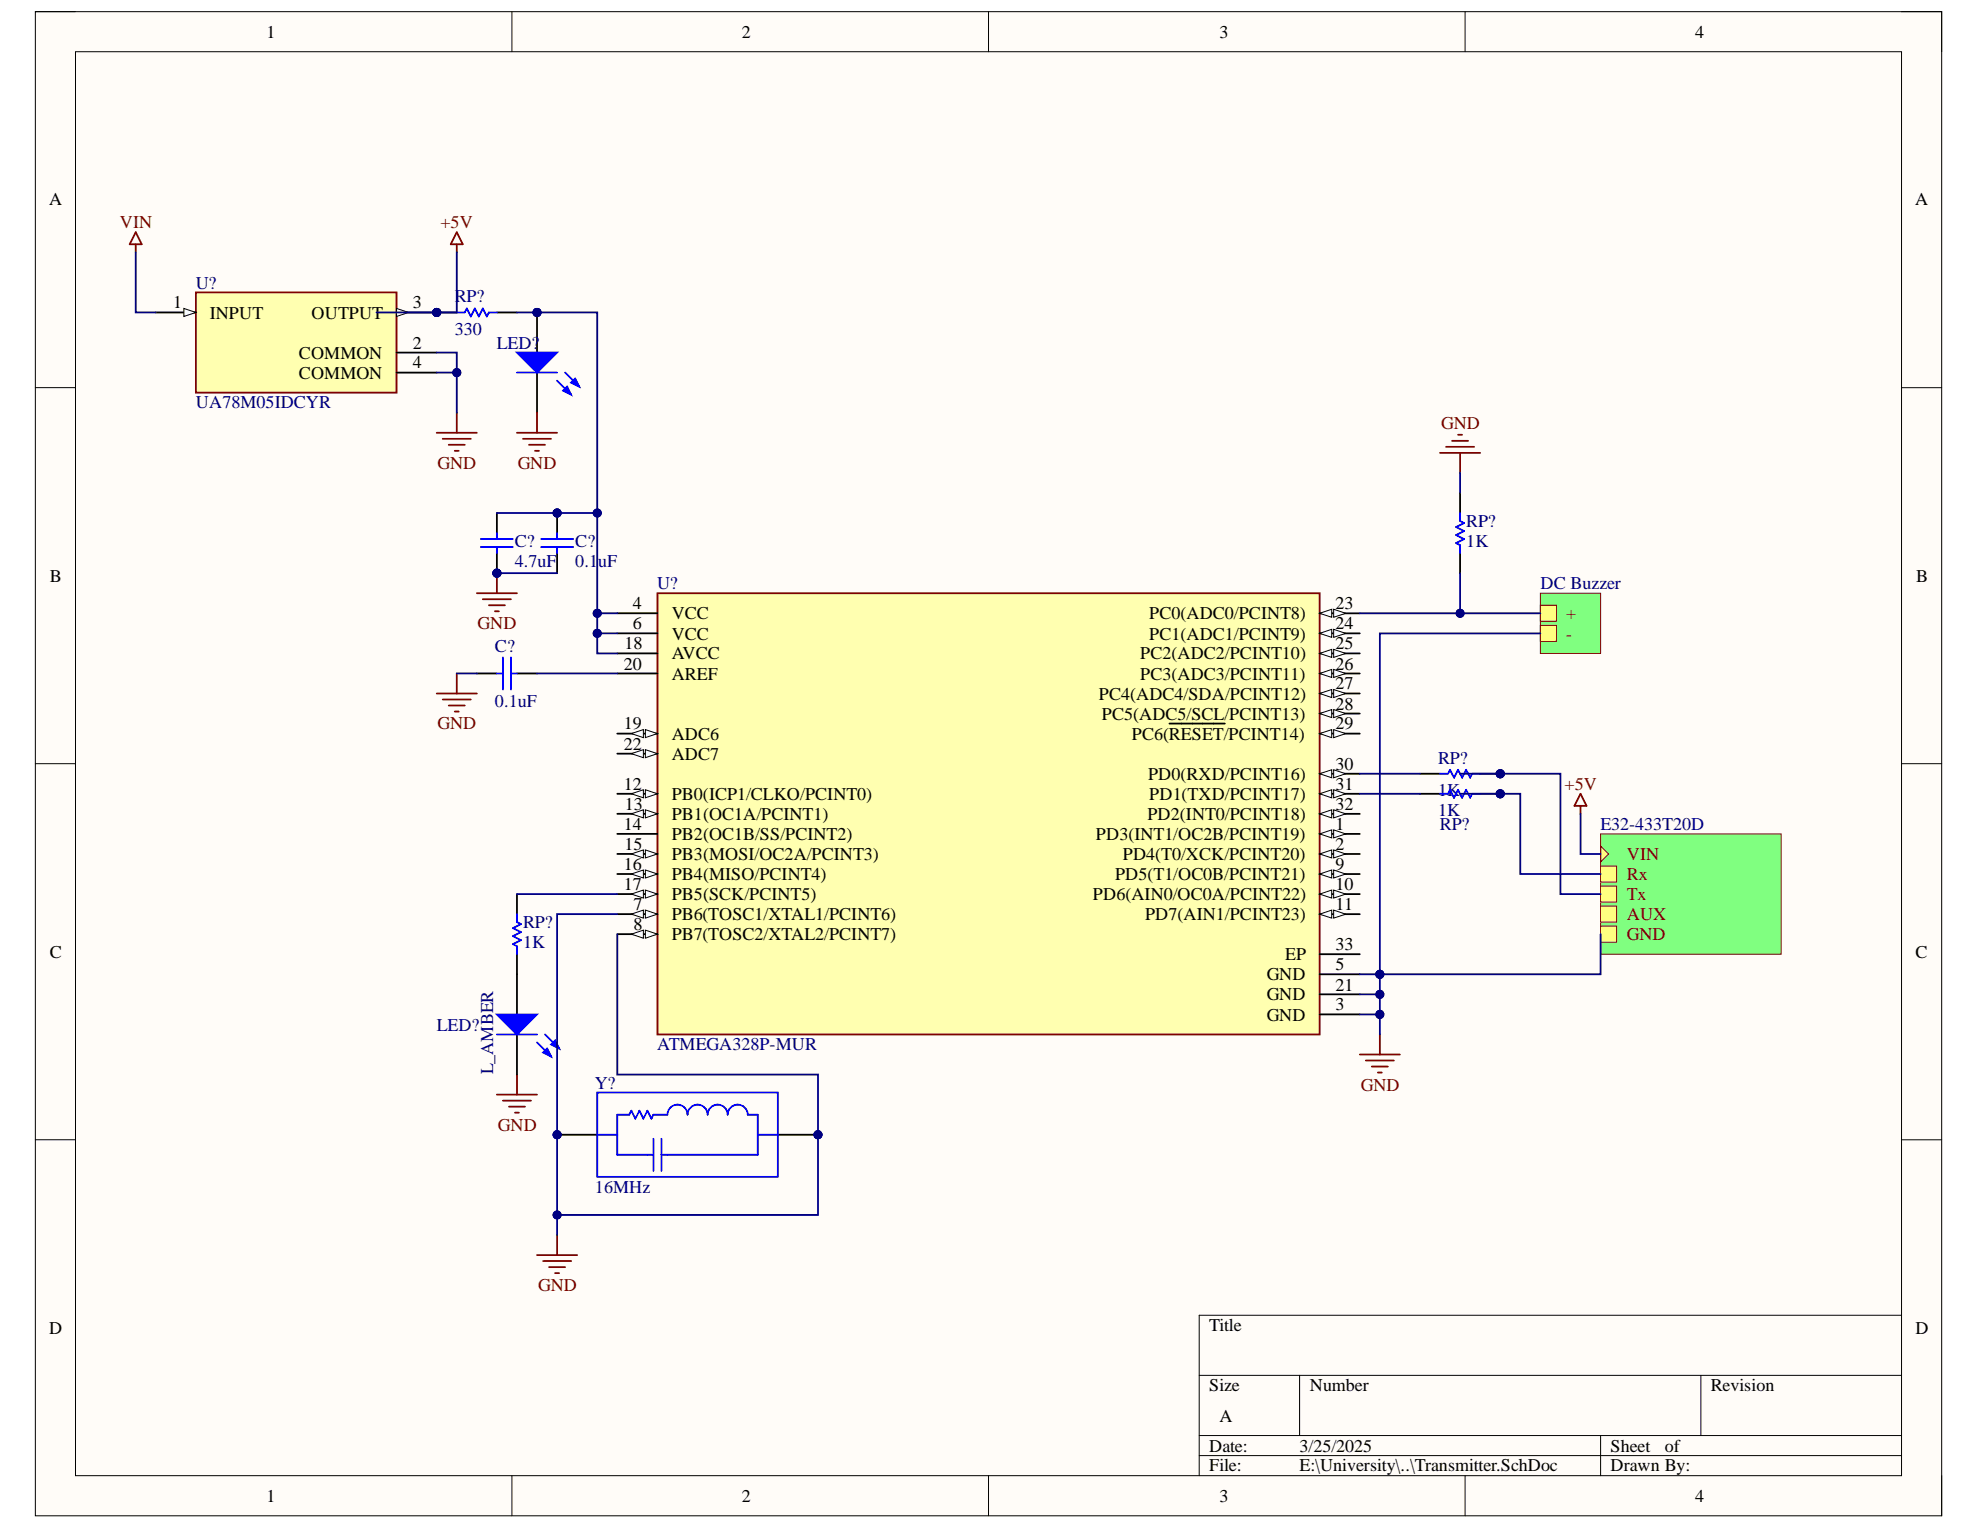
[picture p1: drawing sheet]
<svg xmlns="http://www.w3.org/2000/svg" width="279mm" height="216mm" viewBox="0 0 279 216" stroke-linecap="round" stroke-linejoin="round" font-family="sans-serif">
<path d="M5 1.6h269v212.3h-269z" fill-rule="evenodd" fill="#fffcf8"/>
<path d="M5 1.6h269v212.3h-269z" fill="none" stroke="#000" stroke-width=".14"/>
<path d="M10.7 7.3h257.6v200.9h-257.6z" fill-rule="evenodd" fill="#fffcf8"/>
<g fill="none" stroke="#000" stroke-width=".14">
<path d="M5 1.6h5.7M10.7 7.3h257.6v200.9h-257.6zM72.2 1.6v5.7M139.5 1.6v5.7M206.7 1.6v5.7M268.3 1.6h5.7v5.7M5 54.7h5.7M268.3 54.7h5.7M5 107.8h5.7M268.3 107.8h5.7M5 160.8h5.7M268.3 160.8h5.7"/>
<path d="M169.2 194.1h99.1M183.4 194.1v8.5M240 194.1v8.5M268.3 185.6h-99.1v22.6M72.2 208.2v5.7M139.5 208.2v5.7M169.2 202.6h99.1M169.2 205.4h99.1M206.7 208.2v5.7M225.9 202.6v5.6M274 208.2v5.7"/>
</g>
<path d="M92.8 83.7h93.4v62.3h-93.4z" fill-rule="evenodd" fill="#ffffb0"/>
<path d="M92.8 83.7h93.4v62.3h-93.4z" fill="none" stroke="#800000" stroke-width=".25"/>
<path d="M186.2 117.7h5.7M186.2 120.5h5.7" fill="none" stroke="#000" stroke-width=".25"/>
<path d="M186.2 120.5l1.7-.6v1.2z" fill="#f8fcff"/>
<path d="M186.2 120.5l1.7-.6v1.2z" fill="none" stroke="#000" stroke-width=".14"/>
<path d="M188.2 119.9l1.7 .6-1.7 .6z" fill="#f8fcff"/>
<path d="M188.2 119.9l1.7 .6-1.7 .6z" fill="none" stroke="#000" stroke-width=".14"/>
<path d="M87.1 86.5h5.7M87.1 89.4h5.7M87.1 129h5.7M186.2 137.5h5.7M186.2 143.1h5.7" fill="none" stroke="#000" stroke-width=".25"/>
<path d="M91.1 128.4l1.7 .6-1.7 .6z" fill="#f8fcff"/>
<path d="M91.1 128.4l1.7 .6-1.7 .6z" fill="none" stroke="#000" stroke-width=".14"/>
<path d="M89.1 129l1.7-.6v1.2z" fill="#f8fcff"/>
<path d="M89.1 129l1.7-.6v1.2z" fill="none" stroke="#000" stroke-width=".14"/>
<path d="M87.1 131.8h5.7M186.2 123.3h5.7" fill="none" stroke="#000" stroke-width=".25"/>
<path d="M186.2 123.3l1.7-.5v1.1z" fill="#f8fcff"/>
<path d="M186.2 123.3l1.7-.5v1.1z" fill="none" stroke="#000" stroke-width=".14"/>
<path d="M188.2 122.8l1.7 .5-1.7 .6z" fill="#f8fcff"/>
<path d="M188.2 122.8l1.7 .5-1.7 .6z" fill="none" stroke="#000" stroke-width=".14"/>
<path d="M186.2 126.2h5.7" fill="none" stroke="#000" stroke-width=".25"/>
<path d="M186.2 126.2l1.7-.6v1.1z" fill="#f8fcff"/>
<path d="M186.2 126.2l1.7-.6v1.1z" fill="none" stroke="#000" stroke-width=".14"/>
<path d="M188.2 125.6l1.7 .6-1.7 .5z" fill="#f8fcff"/>
<path d="M188.2 125.6l1.7 .6-1.7 .5z" fill="none" stroke="#000" stroke-width=".14"/>
<path d="M186.2 129h5.7" fill="none" stroke="#000" stroke-width=".25"/>
<path d="M186.2 129l1.7-.6v1.2z" fill="#f8fcff"/>
<path d="M186.2 129l1.7-.6v1.2z" fill="none" stroke="#000" stroke-width=".14"/>
<path d="M188.2 128.4l1.7 .6-1.7 .6z" fill="#f8fcff"/>
<path d="M188.2 128.4l1.7 .6-1.7 .6z" fill="none" stroke="#000" stroke-width=".14"/>
<path d="M87.1 112h5.7" fill="none" stroke="#000" stroke-width=".25"/>
<path d="M91.1 111.4l1.7 .6-1.7 .6z" fill="#f8fcff"/>
<path d="M91.1 111.4l1.7 .6-1.7 .6z" fill="none" stroke="#000" stroke-width=".14"/>
<path d="M89.1 112l1.7-.6v1.2z" fill="#f8fcff"/>
<path d="M89.1 112l1.7-.6v1.2z" fill="none" stroke="#000" stroke-width=".14"/>
<path d="M87.1 114.8h5.7" fill="none" stroke="#000" stroke-width=".25"/>
<path d="M91.1 114.3l1.7 .5-1.7 .6z" fill="#f8fcff"/>
<path d="M91.1 114.3l1.7 .5-1.7 .6z" fill="none" stroke="#000" stroke-width=".14"/>
<path d="M89.1 114.8l1.7-.5v1.1z" fill="#f8fcff"/>
<path d="M89.1 114.8l1.7-.5v1.1z" fill="none" stroke="#000" stroke-width=".14"/>
<path d="M87.1 117.7h5.7M87.1 120.5h5.7" fill="none" stroke="#000" stroke-width=".25"/>
<path d="M91.1 119.9l1.7 .6-1.7 .6z" fill="#f8fcff"/>
<path d="M91.1 119.9l1.7 .6-1.7 .6z" fill="none" stroke="#000" stroke-width=".14"/>
<path d="M89.1 120.5l1.7-.6v1.2z" fill="#f8fcff"/>
<path d="M89.1 120.5l1.7-.6v1.2z" fill="none" stroke="#000" stroke-width=".14"/>
<path d="M87.1 123.3h5.7" fill="none" stroke="#000" stroke-width=".25"/>
<path d="M91.1 122.8l1.7 .5-1.7 .6z" fill="#f8fcff"/>
<path d="M91.1 122.8l1.7 .5-1.7 .6z" fill="none" stroke="#000" stroke-width=".14"/>
<path d="M89.1 123.3l1.7-.5v1.1z" fill="#f8fcff"/>
<path d="M89.1 123.3l1.7-.5v1.1z" fill="none" stroke="#000" stroke-width=".14"/>
<path d="M87.1 126.2h5.7" fill="none" stroke="#000" stroke-width=".25"/>
<path d="M91.1 125.6l1.7 .6-1.7 .5z" fill="#f8fcff"/>
<path d="M91.1 125.6l1.7 .6-1.7 .5z" fill="none" stroke="#000" stroke-width=".14"/>
<path d="M89.1 126.2l1.7-.6v1.1z" fill="#f8fcff"/>
<path d="M89.1 126.2l1.7-.6v1.1z" fill="none" stroke="#000" stroke-width=".14"/>
<path d="M87.1 92.2h5.7M87.1 103.5h5.7" fill="none" stroke="#000" stroke-width=".25"/>
<path d="M91.1 103l1.7 .5-1.7 .6z" fill="#f8fcff"/>
<path d="M91.1 103l1.7 .5-1.7 .6z" fill="none" stroke="#000" stroke-width=".14"/>
<path d="M89.1 103.5l1.7-.5v1.1z" fill="#f8fcff"/>
<path d="M89.1 103.5l1.7-.5v1.1z" fill="none" stroke="#000" stroke-width=".14"/>
<path d="M87.1 95h5.7M87.1 106.4h5.7M186.2 140.3h5.7" fill="none" stroke="#000" stroke-width=".25"/>
<path d="M91.1 105.8l1.7 .6-1.7 .5z" fill="#f8fcff"/>
<path d="M91.1 105.8l1.7 .6-1.7 .5z" fill="none" stroke="#000" stroke-width=".14"/>
<path d="M89.1 106.4l1.7-.6v1.1z" fill="#f8fcff"/>
<path d="M89.1 106.4l1.7-.6v1.1z" fill="none" stroke="#000" stroke-width=".14"/>
<path d="M186.2 86.5h5.7" fill="none" stroke="#000" stroke-width=".25"/>
<path d="M186.2 86.5l1.7-.5v1.1z" fill="#f8fcff"/>
<path d="M186.2 86.5l1.7-.5v1.1z" fill="none" stroke="#000" stroke-width=".14"/>
<path d="M188.2 86l1.7 .5-1.7 .6z" fill="#f8fcff"/>
<path d="M188.2 86l1.7 .5-1.7 .6z" fill="none" stroke="#000" stroke-width=".14"/>
<path d="M186.2 89.4h5.7" fill="none" stroke="#000" stroke-width=".25"/>
<path d="M186.2 89.4l1.7-.6v1.1z" fill="#f8fcff"/>
<path d="M186.2 89.4l1.7-.6v1.1z" fill="none" stroke="#000" stroke-width=".14"/>
<path d="M188.2 88.8l1.7 .6-1.7 .5z" fill="#f8fcff"/>
<path d="M188.2 88.8l1.7 .6-1.7 .5z" fill="none" stroke="#000" stroke-width=".14"/>
<path d="M186.2 92.2h5.7" fill="none" stroke="#000" stroke-width=".25"/>
<path d="M186.2 92.2l1.7-.6v1.2z" fill="#f8fcff"/>
<path d="M186.2 92.2l1.7-.6v1.2z" fill="none" stroke="#000" stroke-width=".14"/>
<path d="M188.2 91.6l1.7 .6-1.7 .6z" fill="#f8fcff"/>
<path d="M188.2 91.6l1.7 .6-1.7 .6z" fill="none" stroke="#000" stroke-width=".14"/>
<path d="M186.2 95h5.7" fill="none" stroke="#000" stroke-width=".25"/>
<path d="M186.2 95l1.7-.5v1.1z" fill="#f8fcff"/>
<path d="M186.2 95l1.7-.5v1.1z" fill="none" stroke="#000" stroke-width=".14"/>
<path d="M188.2 94.5l1.7 .5-1.7 .6z" fill="#f8fcff"/>
<path d="M188.2 94.5l1.7 .5-1.7 .6z" fill="none" stroke="#000" stroke-width=".14"/>
<path d="M186.2 97.9h5.7" fill="none" stroke="#000" stroke-width=".25"/>
<path d="M186.2 97.9l1.7-.6v1.1z" fill="#f8fcff"/>
<path d="M186.2 97.9l1.7-.6v1.1z" fill="none" stroke="#000" stroke-width=".14"/>
<path d="M188.2 97.3l1.7 .6-1.7 .5z" fill="#f8fcff"/>
<path d="M188.2 97.3l1.7 .6-1.7 .5z" fill="none" stroke="#000" stroke-width=".14"/>
<path d="M186.2 100.7h5.7" fill="none" stroke="#000" stroke-width=".25"/>
<path d="M186.2 100.7l1.7-.6v1.2z" fill="#f8fcff"/>
<path d="M186.2 100.7l1.7-.6v1.2z" fill="none" stroke="#000" stroke-width=".14"/>
<path d="M188.2 100.1l1.7 .6-1.7 .6z" fill="#f8fcff"/>
<path d="M188.2 100.1l1.7 .6-1.7 .6z" fill="none" stroke="#000" stroke-width=".14"/>
<path d="M186.2 103.5h5.7" fill="none" stroke="#000" stroke-width=".25"/>
<path d="M186.2 103.5l1.7-.5v1.1z" fill="#f8fcff"/>
<path d="M186.2 103.5l1.7-.5v1.1z" fill="none" stroke="#000" stroke-width=".14"/>
<path d="M188.2 103l1.7 .5-1.7 .6z" fill="#f8fcff"/>
<path d="M188.2 103l1.7 .5-1.7 .6z" fill="none" stroke="#000" stroke-width=".14"/>
<path d="M165 102.1h7.8M186.2 109.2h5.7" fill="none" stroke="#000" stroke-width=".25"/>
<path d="M186.2 109.2l1.7-.6v1.2z" fill="#f8fcff"/>
<path d="M186.2 109.2l1.7-.6v1.2z" fill="none" stroke="#000" stroke-width=".14"/>
<path d="M188.2 108.6l1.7 .6-1.7 .6z" fill="#f8fcff"/>
<path d="M188.2 108.6l1.7 .6-1.7 .6z" fill="none" stroke="#000" stroke-width=".14"/>
<path d="M186.2 112h5.7" fill="none" stroke="#000" stroke-width=".25"/>
<path d="M186.2 112l1.7-.6v1.2z" fill="#f8fcff"/>
<path d="M186.2 112l1.7-.6v1.2z" fill="none" stroke="#000" stroke-width=".14"/>
<path d="M188.2 111.4l1.7 .6-1.7 .6z" fill="#f8fcff"/>
<path d="M188.2 111.4l1.7 .6-1.7 .6z" fill="none" stroke="#000" stroke-width=".14"/>
<path d="M186.2 114.8h5.7" fill="none" stroke="#000" stroke-width=".25"/>
<path d="M186.2 114.8l1.7-.5v1.1z" fill="#f8fcff"/>
<path d="M186.2 114.8l1.7-.5v1.1z" fill="none" stroke="#000" stroke-width=".14"/>
<path d="M188.2 114.3l1.7 .5-1.7 .6z" fill="#f8fcff"/>
<path d="M188.2 114.3l1.7 .5-1.7 .6z" fill="none" stroke="#000" stroke-width=".14"/>
<path d="M72.9 126.2v2.8M72.9 134.7v8.4M186.2 134.7h5.7M72.9 146v5.6" fill="none" stroke="#000" stroke-width=".25"/>
<path d="M72.9 129v1.1l.6 .3-1.1 .6 1.1 .5-1.1 .6 1.1 .6-1.1 .5 .5 .3v1.2" fill="none" stroke="#00f" stroke-width=".25"/>
<path d="M70.1 154.5h5.7M71 155.3h3.9M71.8 156.2h2.3M72.7 157h.5M72.9 151.6v2.9" fill="none" stroke="#800000" stroke-width=".25"/>
<path d="M70.1 143.1h5.7l-2.9 2.9z" fill="#00f"/>
<path d="M70.1 143.1h5.7l-2.9 2.9zM75.8 147.1l2 2M76.9 146l2 2" fill="none" stroke="#00f" stroke-width=".25"/>
<path d="M76.6 148.5l.6-.5 .6 1.1z" fill="#00f"/>
<path d="M76.6 148.5l.6-.5 .6 1.1z" fill="none" stroke="#00f" stroke-width=".25"/>
<path d="M77.8 147.4l.5-.6 .6 1.2z" fill="#00f"/>
<g fill="none" stroke="#00f" stroke-width=".25">
<path d="M67.9 76.1h4.5M67.9 77.2h4.5M70.1 75.2v.9M76.3 76.1h4.6M76.3 77.2h4.6M78.6 77.2v.9M70.1 95h.9M71 92.8v4.5M72.1 92.8v4.5M72.1 95h.8M70.1 146h5.7M77.8 147.4l.5-.6 .6 1.2z"/>
<path d="M84.3 154.2h25.5v11.9h-25.5zM84.3 160.1h2.8M92.2 162.9h-5.1v-5.6h1.7l.3-.6 .6 1.2 .5-1.2 .6 1.2 .6-1.2 .5 1.2 .3-.6h2a1.42 1.42 0 0 1 1.4-1.4 1.42 1.42 0 0 1 1.4 1.4 1.42 1.42 0 0 1 1.4-1.4 1.42 1.42 0 0 1 1.5 1.4 1.41 1.41 0 0 1 1.4-1.4 1.41 1.41 0 0 1 1.4 1.4 1.42 1.42 0 0 1 1.4-1.4 1.42 1.42 0 0 1 1.4 1.4h1.4v5.6h-13.6M92.2 160.7v4.5M93.3 160.7v4.5M106.9 160.1h2.9"/>
</g>
<path d="M70.1 72.4v2.8M78.6 78.1v2.8M67.3 95h2.8M72.9 95h2.9M78.6 160.1h5.7M109.8 160.1h5.6" fill="none" stroke="#000" stroke-width=".25"/>
<path d="M61.6 97.9h5.7M62.5 98.7h3.9M63.3 99.6h2.3M64.5 95v2.9M64.2 100.4h.5M75.8 177.1h5.6M76.6 177.9h4M77.5 178.8h2.2M78.3 179.7h.6M78.6 174.3v2.8" fill="none" stroke="#800000" stroke-width=".25"/>
<circle cx="61.6" cy="44.1" r=".57" fill="#000080"/>
<circle cx="61.6" cy="44.1" r=".57" fill="none" stroke="#000080" stroke-width=".14"/>
<path d="M27.6 41.3h28.4v14.1h-28.4z" fill-rule="evenodd" fill="#ffffb0"/>
<path d="M27.6 41.3h28.4v14.1h-28.4z" fill="none" stroke="#800000" stroke-width=".25"/>
<path d="M22 44.1h5.6M56 49.8h5.6M56 52.6h5.6" fill="none" stroke="#000" stroke-width=".25"/>
<path d="M25.9 43.5l1.7 .6-1.7 .6z" fill="#f8fcff"/>
<path d="M25.9 43.5l1.7 .6-1.7 .6z" fill="none" stroke="#000" stroke-width=".14"/>
<path d="M56 44.1h5.6" fill="none" stroke="#000" stroke-width=".25"/>
<path d="M56 43.5l1.7 .6-1.7 .6z" fill="#f8fcff"/>
<path d="M56 43.5l1.7 .6-1.7 .6z" fill="none" stroke="#000" stroke-width=".14"/>
<circle cx="61.6" cy="44.1" r=".57" fill="#000080"/>
<circle cx="61.6" cy="44.1" r=".57" fill="none" stroke="#000080" stroke-width=".14"/>
<path d="M19.2 32.8l.8 1.7h-1.7zM19.2 34.5v1.1M64.5 32.8l.8 1.7h-1.7zM64.5 34.5v1.1M64.5 58.2v2.9M61.6 61.1h5.7M62.5 61.9h3.9M63.3 62.8h2.3M64.2 63.6h.5" fill="none" stroke="#800000" stroke-width=".25"/>
<circle cx="61.6" cy="44.1" r=".57" fill="#000080"/>
<circle cx="61.6" cy="44.1" r=".57" fill="none" stroke="#000080" stroke-width=".14"/>
<path d="M61.6 44.1h2.9M70.1 44.1h2.8" fill="none" stroke="#000" stroke-width=".25"/>
<circle cx="61.6" cy="44.1" r=".57" fill="#000080"/>
<circle cx="61.6" cy="44.1" r=".57" fill="none" stroke="#000080" stroke-width=".14"/>
<path d="M64.5 44.1h1.1l.3-.6 .5 1.2 .6-1.2 .6 1.2 .5-1.2 .6 1.2 .3-.6h1.1" fill="none" stroke="#00f" stroke-width=".25"/>
<path d="M75.8 52.6v5.6" fill="none" stroke="#000" stroke-width=".25"/>
<path d="M72.9 49.8h5.7l-2.8 2.8z" fill="#00f"/>
<path d="M72.9 49.8h5.7l-2.8 2.8zM78.6 53.7l2 2M79.7 52.6l2 2" fill="none" stroke="#00f" stroke-width=".25"/>
<path d="M80 54.6l.6 1.1-1.1-.6z" fill="#00f"/>
<path d="M80 54.6l.6 1.1-1.1-.6z" fill="none" stroke="#00f" stroke-width=".25"/>
<path d="M80.6 54l.6-.6 .5 1.2z" fill="#00f"/>
<path d="M72.9 52.6h5.7M80.6 54l.6-.6 .5 1.2zM203.2 109.2h1.1l.3-.6 .6 1.2 .5-1.2 .6 1.2 .6-1.2 .6 1.2 .2-.6h1.2M203.2 112h1.1l.3-.6 .6 1.2 .5-1.2 .6 1.2 .6-1.2 .6 1.2 .2-.6h1.2" fill="none" stroke="#00f" stroke-width=".25"/>
<path d="M75.8 58.2v2.9M72.9 61.1h5.7M73.8 61.9h4M74.6 62.8h2.3M75.5 63.6h.6M67.3 83.7h5.6M68.1 84.6h4M69 85.4h2.3M69.8 86.3h.6M70.1 80.9v2.8" fill="none" stroke="#800000" stroke-width=".25"/>
<path d="M200.4 109.2h2.8M200.4 112h2.8M208.9 109.2h2.8M208.9 112h2.8" fill="none" stroke="#000" stroke-width=".25"/>
<path d="M225.9 117.7h25.4v17h-25.4z" fill-rule="evenodd" fill="#80ff80"/>
<path d="M225.9 117.7h25.4v17h-25.4z" fill="none" stroke="#800000" stroke-width=".14"/>
<path d="M225.9 122.2h2.2v2.3h-2.2z" fill-rule="evenodd" fill="#ffff80"/>
<path d="M225.9 122.2h2.2v2.3h-2.2z" fill="none" stroke="#800000" stroke-width=".14"/>
<path d="M225.9 125h2.2v2.3h-2.2z" fill-rule="evenodd" fill="#ffff80"/>
<path d="M225.9 125h2.2v2.3h-2.2z" fill="none" stroke="#800000" stroke-width=".14"/>
<path d="M225.9 130.7h2.2v2.3h-2.2z" fill-rule="evenodd" fill="#ffff80"/>
<path d="M225.9 130.7h2.2v2.3h-2.2z" fill="none" stroke="#800000" stroke-width=".14"/>
<path d="M225.9 119.4l1.1 1.1-1.1 1.1z" fill-rule="evenodd" fill="#ffff80"/>
<path d="M225.9 119.4l1.1 1.1-1.1 1.1z" fill="none" stroke="#800000" stroke-width=".14"/>
<path d="M225.9 127.9h2.2v2.2h-2.2z" fill-rule="evenodd" fill="#ffff80"/>
<path d="M225.9 127.9h2.2v2.2h-2.2z" fill="none" stroke="#800000" stroke-width=".14"/>
<path d="M223 112l.9 1.7h-1.7zM223 113.7v1.1M191.9 148.8h5.6M192.7 149.7h4M193.6 150.5h2.2M194.4 151.4h.6M194.7 146v2.8" fill="none" stroke="#800000" stroke-width=".25"/>
<path d="M217.4 83.7h8.5v8.5h-8.5z" fill-rule="evenodd" fill="#80ff80"/>
<path d="M217.4 83.7h8.5v8.5h-8.5z" fill="none" stroke="#800000" stroke-width=".14"/>
<path d="M217.4 85.4h2.2v2.3h-2.2z" fill-rule="evenodd" fill="#ffff80"/>
<path d="M217.4 85.4h2.2v2.3h-2.2z" fill="none" stroke="#800000" stroke-width=".14"/>
<path d="M217.4 88.2h2.2v2.3h-2.2z" fill-rule="evenodd" fill="#ffff80"/>
<path d="M217.4 88.2h2.2v2.3h-2.2z" fill="none" stroke="#800000" stroke-width=".14"/>
<path d="M203.2 63.9h5.7M204.1 63.1h3.9M204.9 62.2h2.3M205.7 61.4h.6M206 63.9v2.8" fill="none" stroke="#800000" stroke-width=".25"/>
<path d="M206 69.6v2.8M206 78.1v2.8" fill="none" stroke="#000" stroke-width=".25"/>
<path d="M206 72.4v1.1l.6 .3-1.1 .6 1.1 .5-1.1 .6 1.1 .6-1.1 .5 .5 .3v1.2" fill="none" stroke="#00f" stroke-width=".25"/>
<path d="M64.5 95h2.8M84.3 86.5h2.8" fill="none" stroke="#000080" stroke-width=".25"/>
<circle cx="84.3" cy="86.5" r=".57" fill="#000080"/>
<circle cx="84.3" cy="86.5" r=".57" fill="none" stroke="#000080" stroke-width=".14"/>
<path d="M84.3 89.4h2.8" fill="none" stroke="#000080" stroke-width=".25"/>
<circle cx="84.3" cy="89.4" r=".57" fill="#000080"/>
<circle cx="84.3" cy="89.4" r=".57" fill="none" stroke="#000080" stroke-width=".14"/>
<path d="M78.6 72.4h5.7v19.8h2.8" fill="none" stroke="#000080" stroke-width=".25"/>
<circle cx="84.3" cy="89.4" r=".57" fill="#000080"/>
<circle cx="84.3" cy="89.4" r=".57" fill="none" stroke="#000080" stroke-width=".14"/>
<circle cx="84.3" cy="86.5" r=".57" fill="#000080"/>
<circle cx="84.3" cy="86.5" r=".57" fill="none" stroke="#000080" stroke-width=".14"/>
<circle cx="84.3" cy="72.4" r=".57" fill="#000080"/>
<circle cx="84.3" cy="72.4" r=".57" fill="none" stroke="#000080" stroke-width=".14"/>
<path d="M19.2 35.6v8.5h2.8M61.6 49.8h2.9v8.4M70.1 72.4h8.5M70.1 80.9h8.5" fill="none" stroke="#000080" stroke-width=".25"/>
<circle cx="64.5" cy="52.6" r=".57" fill="#000080"/>
<circle cx="64.5" cy="52.6" r=".57" fill="none" stroke="#000080" stroke-width=".14"/>
<path d="M61.6 52.6h2.9" fill="none" stroke="#000080" stroke-width=".25"/>
<circle cx="64.5" cy="52.6" r=".57" fill="#000080"/>
<circle cx="64.5" cy="52.6" r=".57" fill="none" stroke="#000080" stroke-width=".14"/>
<path d="M64.5 35.6v8.5h-11.4" fill="none" stroke="#000080" stroke-width=".25"/>
<circle cx="61.6" cy="44.1" r=".57" fill="#000080"/>
<circle cx="61.6" cy="44.1" r=".57" fill="none" stroke="#000080" stroke-width=".14"/>
<path d="M87.1 131.8v19.8h28.3v19.8h-36.8v2.9" fill="none" stroke="#000080" stroke-width=".25"/>
<circle cx="78.6" cy="171.4" r=".57" fill="#000080"/>
<circle cx="78.6" cy="171.4" r=".57" fill="none" stroke="#000080" stroke-width=".14"/>
<path d="M87.1 129h-8.5v42.4" fill="none" stroke="#000080" stroke-width=".25"/>
<circle cx="78.6" cy="171.4" r=".57" fill="#000080"/>
<circle cx="78.6" cy="171.4" r=".57" fill="none" stroke="#000080" stroke-width=".14"/>
<path d="M75.8 44.1h8.5v28.3M75.8 95h11.3M72.9 126.2h14.2" fill="none" stroke="#000080" stroke-width=".25"/>
<circle cx="84.3" cy="72.4" r=".57" fill="#000080"/>
<circle cx="84.3" cy="72.4" r=".57" fill="none" stroke="#000080" stroke-width=".14"/>
<path d="M206 109.2h14.2v17h5.7M206 112h8.5v11.3h11.4M223 114.8v5.7h2.9M225.9 131.8v5.7h-31.2" fill="none" stroke="#000080" stroke-width=".25"/>
<circle cx="194.7" cy="137.5" r=".57" fill="#000080"/>
<circle cx="194.7" cy="137.5" r=".57" fill="none" stroke="#000080" stroke-width=".14"/>
<path d="M191.9 137.5h2.8v8.5" fill="none" stroke="#000080" stroke-width=".25"/>
<circle cx="194.7" cy="137.5" r=".57" fill="#000080"/>
<circle cx="194.7" cy="137.5" r=".57" fill="none" stroke="#000080" stroke-width=".14"/>
<circle cx="194.7" cy="140.3" r=".57" fill="#000080"/>
<circle cx="194.7" cy="140.3" r=".57" fill="none" stroke="#000080" stroke-width=".14"/>
<circle cx="194.7" cy="143.1" r=".57" fill="#000080"/>
<circle cx="194.7" cy="143.1" r=".57" fill="none" stroke="#000080" stroke-width=".14"/>
<path d="M191.9 140.3h2.8" fill="none" stroke="#000080" stroke-width=".25"/>
<circle cx="194.7" cy="140.3" r=".57" fill="#000080"/>
<circle cx="194.7" cy="140.3" r=".57" fill="none" stroke="#000080" stroke-width=".14"/>
<path d="M191.9 143.1h2.8" fill="none" stroke="#000080" stroke-width=".25"/>
<circle cx="194.7" cy="143.1" r=".57" fill="#000080"/>
<circle cx="194.7" cy="143.1" r=".57" fill="none" stroke="#000080" stroke-width=".14"/>
<path d="M191.9 86.5h25.5M191.9 109.2h8.5M191.9 112h8.5" fill="none" stroke="#000080" stroke-width=".25"/>
<circle cx="206" cy="86.5" r=".56" fill="#000080"/>
<circle cx="206" cy="86.5" r=".56" fill="none" stroke="#000080" stroke-width=".14"/>
<path d="M217.4 89.4h-22.7v48.1" fill="none" stroke="#000080" stroke-width=".25"/>
<circle cx="194.7" cy="137.5" r=".57" fill="#000080"/>
<circle cx="194.7" cy="137.5" r=".57" fill="none" stroke="#000080" stroke-width=".14"/>
<path d="M206 66.7v2.9M206 80.9v5.6" fill="none" stroke="#000080" stroke-width=".25"/>
<circle cx="206" cy="86.5" r=".56" fill="#000080"/>
<circle cx="206" cy="86.5" r=".56" fill="none" stroke="#000080" stroke-width=".14"/>
<text font-size="7.1" fill="#000080" x="75.1" y="48.3">PILED?01</text>
<g font-size="3.9" fill="#000080">
<text x="78" y="74.7">PIC?02</text>
<text x="69.5" y="80.3">PIC?01</text>
</g>
<g font-size="2.5">
<text x="37.6" y="5.3">1</text>
<text x="104.7" y="5.3">2</text>
<text x="172.1" y="5.3">3</text>
<text x="239.2" y="5.3">4</text>
<text x="6.9" y="29">A</text>
<text x="270.2" y="29">A</text>
<text x="24.4" y="43.5">1</text>
<text x="29.6" y="45">INPUT</text>
<text x="44" y="45">OUTPUT</text>
<text x="58.3" y="43.5">3</text>
<text x="42.2" y="50.6">COMMON</text>
<text x="42.2" y="53.4">COMMON</text>
<text x="58.3" y="49.2">2</text>
<text x="58.3" y="52">4</text>
<text x="7" y="82.1">B</text>
<text x="270.4" y="82.1">B</text>
<text x="89.3" y="86">4</text>
<text x="89.3" y="88.8">6</text>
<text x="94.8" y="87.4">VCC</text>
<text x="162.2" y="87.4">PC0(ADC0/PCINT8)</text>
<text x="188.5" y="86">23</text>
<text x="188.5" y="88.8">24</text>
<text x="88" y="94.5">20</text>
<text x="88.1" y="91.6">18</text>
<text x="94.8" y="90.3">VCC</text>
<text x="94.8" y="93.1">AVCC</text>
<text x="94.8" y="95.9">AREF</text>
<text x="160.9" y="93.1">PC2(ADC2/PCINT10)</text>
<text x="160.9" y="95.9">PC3(ADC3/PCINT11)</text>
<text x="162.2" y="90.3">PC1(ADC1/PCINT9)</text>
<text x="188.5" y="91.6">25</text>
<text x="188.5" y="94.5">26</text>
<text x="155.1" y="98.7">PC4(ADC4/SDA/PCINT12)</text>
<text x="155.5" y="101.6">PC5(ADC5/SCL/PCINT13)</text>
<text x="188.5" y="97.3">27</text>
<text x="188.5" y="100.2">28</text>
<text x="88" y="102.9">19</text>
<text x="88" y="105.8">22</text>
<text x="94.8" y="104.4">ADC6</text>
<text x="94.8" y="107.2">ADC7</text>
<text x="159.7" y="104.4">PC6(RESET/PCINT14)</text>
<text x="188.5" y="102.9">29</text>
<text x="88" y="111.5">12</text>
<text x="94.8" y="112.8">PB0(ICP1/CLKO/PCINT0)</text>
<text x="162" y="110">PD0(RXD/PCINT16)</text>
<text x="162.2" y="112.8">PD1(TXD/PCINT17)</text>
<text x="188.5" y="108.6">30</text>
<text x="188.5" y="111.5">31</text>
<text x="88" y="117.1">14</text>
<text x="88.1" y="119.9">15</text>
<text x="88.2" y="114.3">13</text>
<text x="94.8" y="115.7">PB1(OC1A/PCINT1)</text>
<text x="94.8" y="118.5">PB2(OC1B/SS/PCINT2)</text>
<text x="154.6" y="118.5">PD3(INT1/OC2B/PCINT19)</text>
<text x="161.9" y="115.7">PD2(INT0/PCINT18)</text>
<text x="188.5" y="117.1">1</text>
<text x="188.5" y="119.9">2</text>
<text x="188.5" y="114.3">32</text>
<text x="88" y="122.8">16</text>
<text x="88" y="125.6">17</text>
<text x="94.8" y="121.4">PB3(MOSI/OC2A/PCINT3)</text>
<text x="94.8" y="124.2">PB4(MISO/PCINT4)</text>
<text x="157.4" y="124.2">PD5(T1/OC0B/PCINT21)</text>
<text x="158.5" y="121.4">PD4(T0/XCK/PCINT20)</text>
<text x="188.5" y="122.8">9</text>
<text x="188.5" y="125.6">10</text>
<text x="89.4" y="128.5">7</text>
<text x="89.4" y="131.2">8</text>
<text x="94.8" y="129.8">PB6(TOSC1/XTAL1/PCINT6)</text>
<text x="94.8" y="127">PB5(SCK/PCINT5)</text>
<text x="154.2" y="127">PD6(AIN0/OC0A/PCINT22)</text>
<text x="161.6" y="129.8">PD7(AIN1/PCINT23)</text>
<text x="188.5" y="128.5">11</text>
<text x="7" y="135.1">C</text>
<text x="94.8" y="132.7">PB7(TOSC2/XTAL2/PCINT7)</text>
<text x="181.4" y="135.5">EP</text>
<text x="188.5" y="136.9">5</text>
<text x="188.5" y="134.1">33</text>
<text x="270.3" y="135.1">C</text>
<text x="178.7" y="138.3">GND</text>
<text x="178.7" y="141.1">GND</text>
<text x="188.5" y="142.6">3</text>
<text x="188.5" y="139.8">21</text>
<text x="178.7" y="144">GND</text>
<text x="6.9" y="188.2">D</text>
<text x="170.6" y="187.9">Title</text>
<text x="270.3" y="188.2">D</text>
<text x="170.6" y="196.3">Size</text>
<text x="184.8" y="196.3">Number</text>
<text x="241.4" y="196.3">Revision</text>
<text x="172.1" y="200.6">A</text>
<text x="170.6" y="204.9">Date:</text>
<text x="170.6" y="207.6">File:</text>
<text x="183.4" y="204.9">3/25/2025</text>
<text x="183.4" y="207.6">E:\University\..\Transmitter.SchDoc</text>
<text x="227.3" y="204.9">Sheet</text>
<text x="227.3" y="207.6">Drawn By:</text>
<text x="234.9" y="204.9">of</text>
<text x="37.6" y="212">1</text>
<text x="104.7" y="212">2</text>
<text x="172.1" y="212">3</text>
<text x="239.2" y="212">4</text>
</g>
<g font-size="2.5" fill="#800000">
<text x="16.9" y="32.2">VIN</text>
<text x="62.1" y="32.2">+5V</text>
<text x="203.3" y="60.5">GND</text>
<text x="61.7" y="66.2">GND</text>
<text x="73.1" y="66.2">GND</text>
<text x="67.4" y="88.8">GND</text>
<text x="221" y="87.4">+</text>
<text x="221" y="90.3">-</text>
<text x="61.7" y="102.9">GND</text>
<text x="220.8" y="111.5">+5V</text>
<text x="229.6" y="124.2">Rx</text>
<text x="229.6" y="121.4">VIN</text>
<text x="229.6" y="127">Tx</text>
<text x="229.6" y="129.8">AUX</text>
<text x="229.6" y="132.7">GND</text>
<text x="192" y="153.9">GND</text>
<text x="70.3" y="159.6">GND</text>
<text x="75.9" y="182.2">GND</text>
</g>
<g font-size="2.5" fill="#000080">
<text x="27.6" y="40.7">U?</text>
<text x="64.2" y="47.2">330</text>
<text x="64.2" y="42.7">RP?</text>
<text x="70.1" y="49.2">LED?</text>
<text x="27.6" y="57.6">UA78M05IDCYR</text>
<text x="72.6" y="77.2">C?</text>
<text x="81.2" y="77.2">C?</text>
<text x="206.9" y="77.2">1K</text>
<text x="206.9" y="74.4">RP?</text>
<text x="72.6" y="80">4.7uF</text>
<text x="81.2" y="80">0.1uF</text>
<text x="92.8" y="83.2">U?</text>
<text x="217.4" y="83.2">DC Buzzer</text>
<text x="69.8" y="92">C?</text>
<text x="69.8" y="99.8">0.1uF</text>
<text x="202.9" y="107.8">RP?</text>
<text x="202.9" y="112.3">1K</text>
<text x="202.9" y="115.1">1K</text>
<text x="203.2" y="117.1">RP?</text>
<text x="225.8" y="117.1">E32-433T20D</text>
<text x="73.8" y="131">RP?</text>
<text x="73.8" y="133.8">1K</text>
<text x="61.6" y="145.4">LED?</text>
<text x="92.8" y="148.2">ATMEGA328P-MUR</text>
<text x="69.6" y="151.6" transform="rotate(-90 69.6 151.6)">L_AMBER</text>
<text x="84" y="153.6">Y?</text>
<text x="84" y="168.3">16MHz</text>
</g>
<g font-size="1.4">
<text x="185.6" y="118.1">PIU?01</text>
<text x="86.4" y="132.2">PIU?08</text>
</g>
<g font-size="1.1" fill="#000080">
<text x="208.5" y="112.2">PIRP?02</text>
<text x="208.5" y="109.4">PIRP?02</text>
<text x="78" y="160.5">PIY?01</text>
<text x="109" y="160.5">PIY?02</text>
</g>
</svg>
